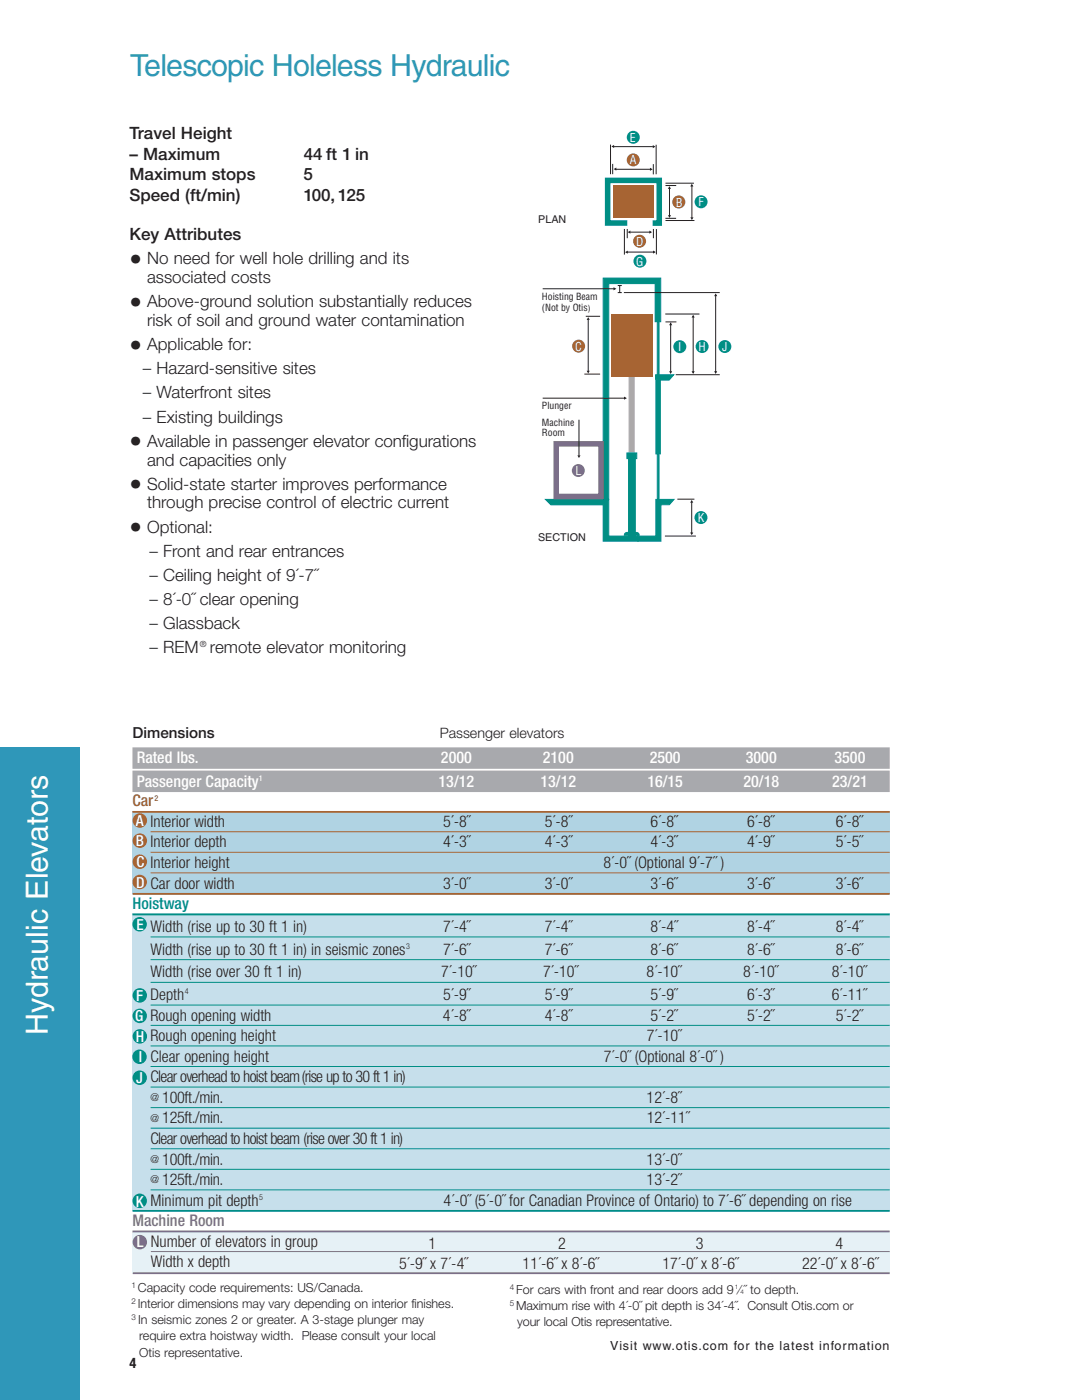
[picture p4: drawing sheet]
<svg xmlns="http://www.w3.org/2000/svg" width="213mm" height="276mm" viewBox="0 0 213 276" stroke-linecap="round" stroke-linejoin="round" font-family="sans-serif">
<path d="M-.1 147.5h16v128.8h-16z" fill="#2f97b9"/>
<g fill="#008e84" stroke="#008e84" stroke-width=".2">
<path d="M123.2 105.3l.4-.3h1.9a.55 .55 0 0 1 .5 .7h-2.9z"/>
<path d="M123.9 90.5h1.4v15.5h-1.4z"/>
<path d="M107.5 98.5h12.5v7.3h5.9v1h-7v-7.2h-10.3z"/>
<path d="M129.3 98.5h3.6l-.9 1.1h-1.7v7.2h-4.7l.1-1h3.6z"/>
<path d="M118.9 54.9h11.4v8.6h-1.1v-7.5h-9.2v42.6h-1.1z"/>
</g>
<path d="M124 74.3h1v15h-1z" fill="#b3aca9" stroke="#b3aca9" stroke-width=".2"/>
<path d="M131.1 105.8h6.1" fill="none" stroke="#231f20" stroke-width=".2"/>
<g fill="#007073">
<path d="M109.1 98.5h9.9z"/>
<path d="M118.9 87h.2l-.1 11.5h-.2h.2v-11.5z"/>
</g>
<path d="M129.8 74.9v14.8z" fill="#008e84" stroke="#008e84" stroke-width="1.1" stroke-linecap="butt"/>
<g fill="#008e84" stroke="#008e84" stroke-width=".2">
<path d="M129.2 73.9h3.6l-.9 1.1h-2.7z"/>
<path d="M129.6 63.4h.3v10.5h-.3z"/>
<path d="M129.6 89.6h.3v8.9h-.3z"/>
</g>
<path d="M121.8 56.3h.8M121.8 57.7h.8M122.2 56.3v1.4M115.2 73.8h3.1M115.5 62.4h2.8" fill="none" stroke="#231f20" stroke-width=".2"/>
<g fill="#231f20">
<path d="M115.7 73.2h.6l-.3 .5z"/>
<path d="M116 62.6l.3 .5h-.6z"/>
</g>
<g fill="#231f20" stroke="#231f20" stroke-width=".2">
<path d="M116 63v10.2z"/>
<path d="M107 57h14.2z"/>
</g>
<path d="M121 56.7l.5 .3-.5 .3z" fill="#231f20"/>
<path d="M107 78.6h16.3z" fill="#231f20" stroke="#231f20" stroke-width=".2"/>
<g fill="#231f20">
<path d="M123 78.3l.6 .3-.6 .3z"/>
<path d="M113.8 89.8h.7l-.4 .6z"/>
</g>
<g fill="#231f20" stroke="#231f20" stroke-width=".2">
<path d="M123 57.7h18.9z"/>
<path d="M133.2 73.9h8.7z"/>
</g>
<path d="M120.6 61.9h8.2v12.4h-8.2z" fill="#a76433"/>
<path d="M123.9 74.3h1.2z" fill="#8e5629"/>
<circle cx="114.1" cy="68.3" r="1.28" fill="#a76433"/>
<path d="M109.7 87.6h8.8v10.4h-8.8z" fill="none" stroke="#7b6f89" stroke-width="1.1" stroke-linecap="butt"/>
<circle cx="114" cy="92.8" r="1.28" fill="#7b6f89"/>
<path d="M123.6 89.4h1.9v1.1h-1.9z" fill="#008e84" stroke="#008e84" stroke-width=".2"/>
<path d="M132 37v5.6M136.4 36.5v6.5" fill="none" stroke="#231f20" stroke-width=".2"/>
<path d="M123.7 44h-3.9v-8.4h10.2v8.4h-1.3" fill="none" stroke="#008e84" stroke-width="1.1" stroke-linecap="butt"/>
<path d="M120.8 36.6h8v6.5h-8z" fill="#a76433"/>
<g fill="#231f20">
<path d="M120.5 28.9l.6-.3v.6z"/>
<path d="M123.2 49.8l.6-.4v.7z"/>
<path d="M123.8 45.8l.5-.3v.6z"/>
</g>
<path d="M124.2 45.8h4.1" fill="none" stroke="#231f20" stroke-width=".2"/>
<path d="M128 45.5l.6 .3-.6 .3z" fill="#231f20"/>
<path d="M123.6 49.7h5.4M123.7 45.2v1.8M128.8 45.2v1.8" fill="none" stroke="#231f20" stroke-width=".2"/>
<path d="M128.8 49.4l.5 .3-.5 .3z" fill="#231f20"/>
<path d="M121.4 33.4h6.8M123.1 45.2v5M129.4 45.2v5" fill="none" stroke="#231f20" stroke-width=".2"/>
<path d="M128.1 33.1l.6 .3-.6 .3z" fill="#231f20"/>
<path d="M120.4 28.5v5.9M120.8 32.3v2.1M128.8 32.4v2M129.4 28.6v5.8M131.2 36.1h5.6M131.2 36.6h2.1M131.2 43.5h5.7" fill="none" stroke="#231f20" stroke-width=".2"/>
<g fill="#231f20">
<path d="M132 36.7l.3 .6h-.6z"/>
<path d="M136.4 36.3l.3 .5h-.6z"/>
</g>
<path d="M132.2 63.7v9.6z" fill="#231f20" stroke="#231f20" stroke-width=".2"/>
<g fill="#231f20">
<path d="M131.9 73.2h.6l-.3 .6z"/>
<path d="M132.2 63.6l.3 .6h-.6z"/>
</g>
<path d="M136.7 62.3v11.2z" fill="#231f20" stroke="#231f20" stroke-width=".2"/>
<path d="M136.3 73.2h.7l-.3 .6z" fill="#231f20"/>
<path d="M141.1 58.1v15.4z" fill="#231f20" stroke="#231f20" stroke-width=".2"/>
<g fill="#231f20">
<path d="M140.8 73.2h.6l-.3 .6z"/>
<path d="M136.7 62.1l.3 .5h-.6z"/>
<path d="M141.1 57.9l.3 .5h-.6z"/>
</g>
<path d="M136.4 99v6.3" fill="none" stroke="#231f20" stroke-width=".2"/>
<g fill="#231f20">
<path d="M136.1 105.1h.6l-.3 .5z"/>
<path d="M136.4 98.6l.3 .6h-.6z"/>
</g>
<path d="M131.2 62h6.7M131.2 63.5h2.2M133.5 98.5h3.4" fill="none" stroke="#231f20" stroke-width=".2"/>
<circle cx="138.2" cy="39.8" r="1.28" fill="#008e84"/>
<circle cx="126.1" cy="47.6" r="1.28" fill="#a76433"/>
<circle cx="126.2" cy="51.5" r="1.28" fill="#008e84"/>
<g fill="#a76433">
<circle cx="124.8" cy="31.6" r="1.28"/>
<circle cx="133.8" cy="39.9" r="1.29"/>
</g>
<g fill="#008e84">
<circle cx="134" cy="68.4" r="1.28"/>
<circle cx="138.4" cy="68.4" r="1.28"/>
<circle cx="142.9" cy="68.4" r="1.28"/>
<circle cx="138.2" cy="102.1" r="1.28"/>
</g>
<path d="M121 28.9h7.7" fill="none" stroke="#231f20" stroke-width=".2"/>
<path d="M128.7 28.6l.5 .3-.5 .3z" fill="#231f20"/>
<path d="M131.2 43.1h2.1" fill="none" stroke="#231f20" stroke-width=".2"/>
<g fill="#231f20">
<path d="M131.7 42.5h.6l-.3 .5z"/>
<path d="M136.1 42.9h.6l-.3 .5z"/>
</g>
<circle cx="124.9" cy="27.1" r="1.28" fill="#008e84"/>
<path d="M121 33.4l.5-.3v.6z" fill="#231f20"/>
<path d="M114.1 82.8v7.1z" fill="#231f20" stroke="#231f20" stroke-width=".2"/>
<path d="M26.1 160.1h149.4v16.2h-149.4z" fill="#b0d3e3"/>
<path d="M26.1 243.1h149.3v8.2h-149.3z" fill="#e6f1f6"/>
<path d="M26.1 180.3h149.3v58.6h-149.3z" fill="#c6dfeb"/>
<path d="M26.1 149.6h149.3M26.1 154.2h149.3" fill="none" stroke="#a8a9ad" stroke-width="4.2" stroke-linecap="butt"/>
<path d="M26.1 160.2h149.3M26.1 176.4h149.3" fill="none" stroke="#a76433" stroke-width=".35"/>
<path d="M29.7 164.1h145.7M29.7 168.2h145.7M29.7 172.2h145.7" fill="none" stroke="#a76433" stroke-width=".2"/>
<path d="M26.1 180.4h149.3M26.1 238.9h149.3" fill="none" stroke="#008e84" stroke-width=".35"/>
<g fill="none" stroke="#008e84" stroke-width=".2">
<path d="M29.7 184.9h145.7M29.7 189.3h145.7M29.7 193.8h145.7M29.7 198.3h145.7M29.7 202.3h145.7M29.7 206.4h145.7M29.7 210.4h145.7M29.7 214.5h145.7M29.7 218.5h145.7M29.7 222.6h145.7M29.7 226.7h145.7M29.7 230.7h145.7"/>
<path d="M29.7 234.8h145.7"/>
</g>
<path d="M26.1 243h149.3M26.2 251.2h149.2" fill="none" stroke="#7b6f89" stroke-width=".35"/>
<path d="M29.7 246.9h145.7" fill="none" stroke="#7b6f89" stroke-width=".2"/>
<circle cx="27.6" cy="245.1" r="1.43" fill="#7b6f89"/>
<g fill="#008e84">
<circle cx="27.5" cy="236.9" r="1.43"/>
<circle cx="27.5" cy="212.6" r="1.43"/>
<circle cx="27.5" cy="208.5" r="1.43"/>
<circle cx="27.6" cy="204.5" r="1.43"/>
<circle cx="27.5" cy="200.4" r="1.43"/>
<circle cx="27.6" cy="196.4" r="1.43"/>
</g>
<g fill="#a76433">
<circle cx="27.5" cy="174" r="1.43"/>
<circle cx="27.6" cy="170" r="1.43"/>
<circle cx="27.6" cy="165.9" r="1.43"/>
<circle cx="27.6" cy="161.9" r="1.43"/>
</g>
<circle cx="27.5" cy="182.4" r="1.43" fill="#008e84"/>
<text font-size="6" fill="#2f97b9" x="25.7" y="15">Telescopic Holeless Hydraulic</text>
<text font-size="6" fill="#fff" x="9.4" y="204.3" transform="rotate(-90 9.4 204.3)">Hydraulic Elevators</text>
<g font-size="4.9" fill="#231f20">
<text x="25.5" y="52.8">•</text>
<text x="25.5" y="61.3">•</text>
<text x="25.5" y="69.8">•</text>
<text x="25.5" y="88.8">•</text>
<text x="25.5" y="97.3">•</text>
<text x="25.5" y="105.8">•</text>
</g>
<g font-size="3.4" fill="#231f20">
<text x="25.5" y="27.4">Travel Height</text>
<text x="25.5" y="31.5">– Maximum</text>
<text x="25.5" y="35.6">Maximum stops</text>
<text x="59.9" y="35.6">5</text>
<text x="59.9" y="31.5">44 ft 1 in</text>
<text x="25.5" y="39.6">Speed (ft/min)</text>
<text x="59.9" y="39.6">100, 125</text>
<text x="25.5" y="47.4">Key Attributes</text>
<text x="29" y="52.1">No need for well hole drilling and its</text>
<text x="29" y="55.8">associated costs</text>
<text x="29" y="60.6">Above-ground solution substantially reduces</text>
<text x="29" y="64.3">risk of soil and ground water contamination</text>
<text x="29" y="69.1">Applicable for:</text>
<text x="28.2" y="73.8">– Hazard-sensitive sites</text>
<text x="28.2" y="78.6">– Waterfront sites</text>
<text x="28.2" y="83.4">– Existing buildings</text>
<text x="29" y="88.1">Available in passenger elevator configurations</text>
<text x="29" y="91.8">and capacities only</text>
<text x="29" y="96.6">Solid-state starter improves performance</text>
<text x="29" y="100.3">through precise control of electric current</text>
<text x="29" y="105.1">Optional:</text>
<text x="29.5" y="109.8">– Front and rear entrances</text>
<text x="29.5" y="114.6">– Ceiling height of 9´-7˝</text>
<text x="29.5" y="119.4">– 8´-0˝ clear opening</text>
<text x="29.5" y="124.2">– Glassback</text>
<text x="29.5" y="128.9">– REM remote elevator monitoring</text>
</g>
<g font-size="3.2" fill="#fff">
<text x="27" y="150.6">Rated lbs.</text>
<text x="27" y="155.2">Passenger Capacity</text>
<text x="86.5" y="155.2">13/12</text>
<text x="86.9" y="150.6">2000</text>
<text x="106.6" y="155.2">13/12</text>
<text x="107" y="150.6">2100</text>
<text x="127.6" y="155.2">16/15</text>
<text x="128.1" y="150.6">2500</text>
<text x="146.6" y="155.2">20/18</text>
<text x="147" y="150.6">3000</text>
<text x="164.1" y="155.2">23/21</text>
<text x="164.5" y="150.6">3500</text>
</g>
<text font-size="3.2" fill="#a76433" x="26.1" y="159.1">Car</text>
<g font-size="3.2" fill="#231f20">
<text x="87.3" y="163.2">5´-8˝</text>
<text x="87.3" y="167.2">4´-3˝</text>
<text x="107.4" y="163.2">5´-8˝</text>
<text x="107.4" y="167.2">4´-3˝</text>
<text x="128.2" y="163.2">6´-8˝</text>
<text x="128.2" y="167.2">4´-3˝</text>
<text x="147.3" y="163.2">6´-8˝</text>
<text x="147.3" y="167.2">4´-9˝</text>
<text x="164.8" y="163.2">6´-8˝</text>
<text x="164.8" y="167.2">5´-5˝</text>
<text x="119" y="171.3">8´-0˝ (Optional 9´-7˝ )</text>
<text x="87.3" y="175.3">3´-0˝</text>
<text x="107.4" y="175.3">3´-0˝</text>
<text x="128.2" y="175.3">3´-6˝</text>
<text x="147.3" y="175.3">3´-6˝</text>
<text x="164.8" y="175.3">3´-6˝</text>
<text x="87.3" y="183.9">7´-4˝</text>
<text x="107.4" y="183.9">7´-4˝</text>
<text x="128.3" y="183.9">8´-4˝</text>
<text x="147.3" y="183.9">8´-4˝</text>
<text x="164.8" y="183.9">8´-4˝</text>
<text x="29.7" y="188.3">Width (rise up to 30 ft 1 in) in seismic zones</text>
<text x="87.3" y="188.3">7´-6˝</text>
<text x="107.4" y="188.3">7´-6˝</text>
<text x="128.2" y="188.3">8´-6˝</text>
<text x="147.3" y="188.3">8´-6˝</text>
<text x="164.8" y="188.3">8´-6˝</text>
<text x="29.7" y="192.8">Width (rise over 30 ft 1 in)</text>
<text x="87" y="192.8">7´-10˝</text>
<text x="87.3" y="197.3">5´-9˝</text>
<text x="107.1" y="192.8">7´-10˝</text>
<text x="107.4" y="197.3">5´-9˝</text>
<text x="127.5" y="192.8">8´-10˝</text>
<text x="128.2" y="197.3">5´-9˝</text>
<text x="146.5" y="192.8">8´-10˝</text>
<text x="147.3" y="197.3">6´-3˝</text>
<text x="164" y="197.3">6´-11˝</text>
<text x="164" y="192.8">8´-10˝</text>
<text x="87.3" y="201.4">4´-8˝</text>
<text x="107.4" y="201.4">4´-8˝</text>
<text x="128.2" y="201.4">5´-2˝</text>
<text x="147.3" y="201.4">5´-2˝</text>
<text x="164.8" y="201.4">5´-2˝</text>
<text x="119" y="209.5">7´-0˝ (Optional 8´-0˝ )</text>
<text x="127.5" y="205.4">7´-10˝</text>
<text x="32" y="217.6">100ft./min.</text>
<text x="32" y="221.6">125ft./min.</text>
<text x="127.5" y="217.6">12´-8˝</text>
<text x="127.5" y="221.6">12´-11˝</text>
<text x="29.7" y="225.7">Clear overhead to hoist beam (rise over 30 ft 1 in)</text>
<text x="32" y="229.8">100ft./min.</text>
<text x="32" y="233.8">125ft./min.</text>
<text x="127.5" y="229.8">13´-0˝</text>
<text x="127.5" y="233.8">13´-2˝</text>
<text x="87.5" y="237.9">4´-0˝ (5´-0˝for Canadian Province of Ontario) to 7´-6˝depending on rise</text>
<text x="29.7" y="250">Width x depth</text>
<text x="78.7" y="250.4">5´-9˝ x 7´-4˝</text>
<text x="84.5" y="246.3">1</text>
<text x="103" y="250.4">11´-6˝ x 8´-6˝</text>
<text x="110.1" y="246.3">2</text>
<text x="130.6" y="250.4">17´-0˝ x 8´-6˝</text>
<text x="137.2" y="246.3">3</text>
<text x="158.1" y="250.4">22´-0˝ x 8´-6˝</text>
<text x="164.7" y="246.3">4</text>
</g>
<text font-size="3.2" fill="#008e84" x="26.1" y="179.4">Hoistway</text>
<text font-size="3.2" fill="#7b6f89" x="26.1" y="241.9">Machine Room</text>
<text font-size="3" fill="#231f20" x="26.1" y="145.7">Dimensions</text>
<g font-size="3" fill="#fff">
<text x="26.8" y="162.9">A Interior width</text>
<text x="26.8" y="166.9">B Interior depth</text>
<text x="26.9" y="171.2">C Interior height</text>
<text x="26.8" y="175.1">D Car door width</text>
<text x="26.9" y="183.5">E Width (rise up to 30 ft 1 in)</text>
<text x="26.9" y="197.5">F Depth</text>
<text x="26.7" y="201.5">G Rough opening width</text>
<text x="26.8" y="205.6">H Rough opening height</text>
<text x="27.3" y="209.6">I Clear opening height</text>
<text x="26.8" y="213.7">J Clear overhead to hoist beam(rise up to 30 ft 1 in)</text>
<text x="26.8" y="238">K Minimum pit depth</text>
<text x="27" y="246.1">L Number of elevators in group</text>
</g>
<g font-size="2.8" fill="#231f20">
<text x="86.7" y="145.7">Passenger elevators</text>
<text x="25.6" y="269.8">4</text>
</g>
<g font-size="2.5" fill="#231f20">
<text x="27.2" y="254.9">Capacity code requirements: US/Canada.</text>
<text x="101.8" y="255.3">For cars with front and rear doors add 9 ⁄˝ to depth.</text>
<text x="27.2" y="258.1">Interior dimensions may vary depending on interior finishes.</text>
<text x="27.2" y="261.3">In seismic zones 2 or greater. A 3-stage plunger may</text>
<text x="101.8" y="258.4">Maximum rise with 4´-0˝ pit depth is 34´-4˝. Consult Otis.com or</text>
<text x="102" y="261.6">your local Otis representative.</text>
<text x="27.4" y="264.5">require extra hoistway width. Please consult your local</text>
<text x="27.4" y="267.6">Otis representative.</text>
<text x="120.3" y="266.3">Visit www.otis.com for the latest information</text>
</g>
<g font-size="2.4" fill="#fff">
<text x="124.2" y="28">E</text>
<text x="124.2" y="32.4">A</text>
<text x="133.2" y="40.8">B</text>
<text x="137.7" y="40.7">F</text>
<text x="125.4" y="48.5">D</text>
<text x="125.4" y="52.4">G</text>
<text x="113.4" y="69.2">C</text>
<text x="133.7" y="69.3">I</text>
<text x="137.7" y="69.3">H</text>
<text x="142.4" y="69.2">J</text>
<text x="113.5" y="93.7">L</text>
<text x="137.6" y="103">K</text>
</g>
<g font-size="2.1" fill="#231f20">
<text x="106.1" y="44">PLAN</text>
<text x="106.1" y="106.7">SECTION</text>
<text x="29.7" y="217.2">@</text>
<text x="29.7" y="221.3">@</text>
<text x="29.7" y="229.4">@</text>
<text x="29.7" y="233.5">@</text>
</g>
<g font-size="1.9" fill="#231f20">
<text x="106.9" y="59.2">Hoisting Beam</text>
<text x="106.9" y="61.4">(Not by Otis</text>
<text x="106.9" y="80.8">Plunger</text>
<text x="106.9" y="84.1">Machine</text>
<text x="106.9" y="86.1">Room</text>
</g>
<text font-size="1.7" fill="#231f20" x="39.4" y="127.7">®</text>
<g font-size="1.6" fill="#231f20">
<text x="115.9" y="61.4">)</text>
<text x="80.1" y="187.2">3</text>
<text x="36.4" y="196.2">4</text>
<text x="51.1" y="236.7">5</text>
<text x="25.9" y="254.2">1</text>
<text x="25.9" y="257.4">2</text>
<text x="100.5" y="254.5">4</text>
<text x="100.5" y="257.7">5</text>
<text x="25.9" y="260.5">3</text>
</g>
<text font-size="1.6" fill="#fff" x="51" y="154.1">1</text>
<text font-size="1.6" fill="#a76433" x="30.4" y="158">2</text>
<g font-size="1.2" fill="#231f20">
<text x="144.9" y="254.4">1</text>
<text x="146" y="255.3">4</text>
</g>
</svg>
